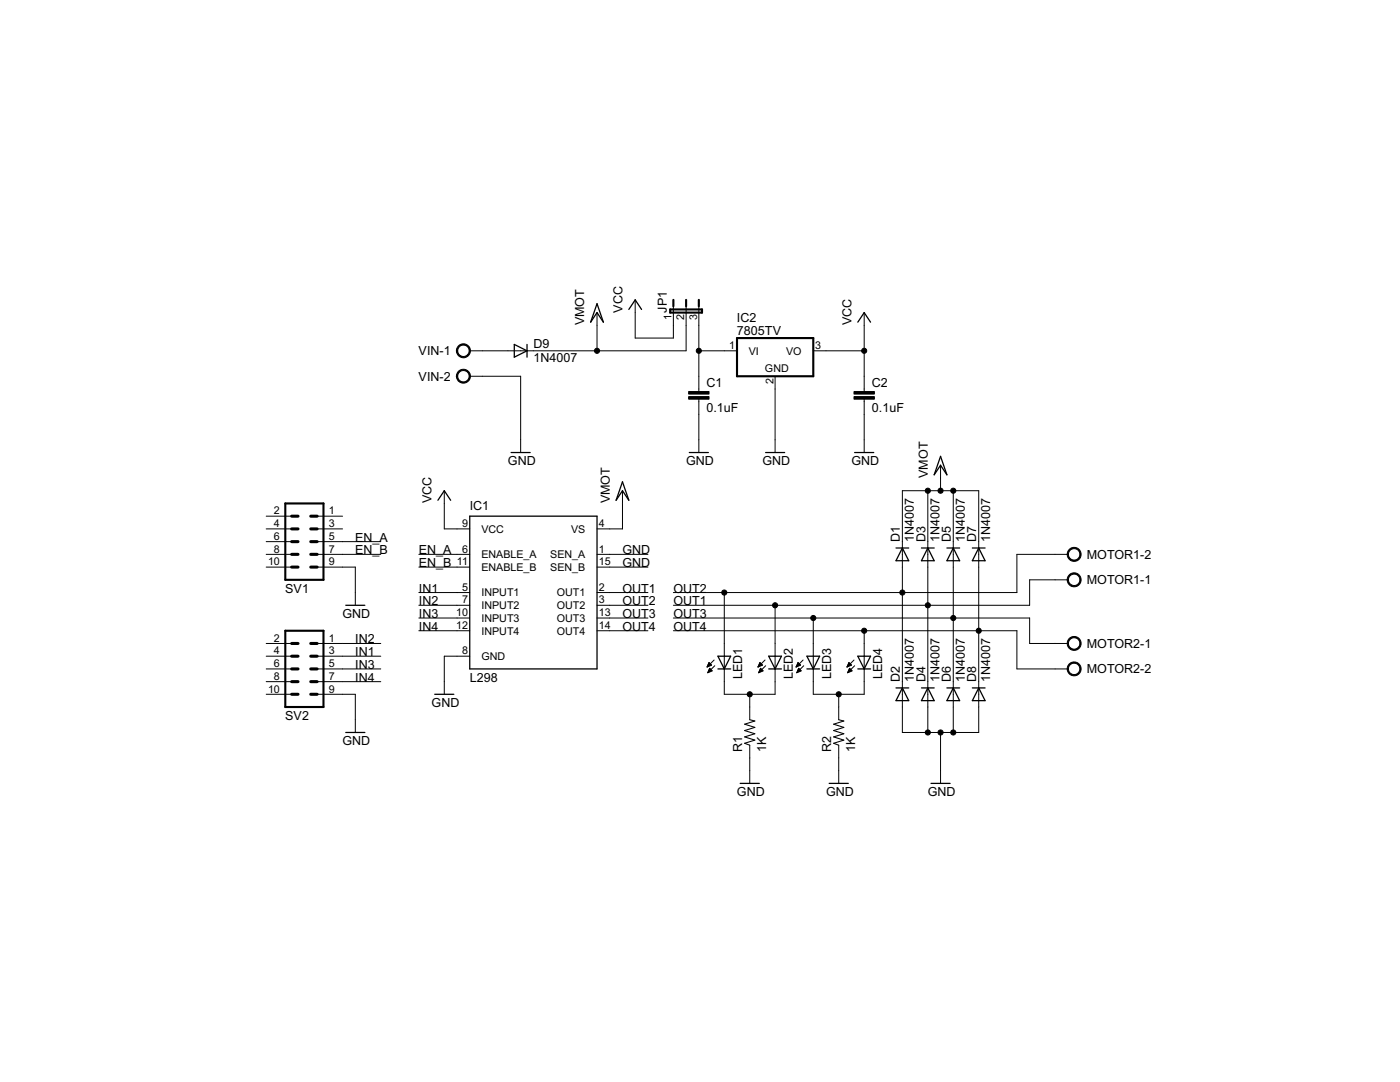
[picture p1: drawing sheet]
<svg xmlns="http://www.w3.org/2000/svg" width="279mm" height="216mm" viewBox="0 0 279 216" stroke-linecap="round" stroke-linejoin="round" font-family="sans-serif">
<g fill="none" stroke="#000" stroke-width=".25">
<path d="M102.6 68.7l2.6 1.3-2.6 1.3zM105.2 68.7v2.6M119.1 60.6l1.3 3.7-1.3-1.9-1.2 1.9zM125.5 61.7l1.3-1.9 1.2 1.9M171.2 64.3l1.3-1.9 1.2 1.9M87.4 99.8l1.3-1.9 1.2 1.9M102 90.3h3.8M124.2 96.1l1.3 3.7-1.3-1.9-1.2 1.9zM137.6 90.3h3.8M152.8 90.3h3.8M170.6 90.3h3.8M187.7 91.1l1.3 3.6-1.3-1.9-1.3 1.9z"/>
<path d="M93.7 103h25.4v30.5h-25.4zM178.8 109.3h2.6M180.1 109.3l1.3 2.6h-2.6zM183.9 109.3h2.5M185.2 109.3l1.2 2.6h-2.5zM189 109.3h2.5M190.2 109.3l1.3 2.6h-2.5zM194.1 109.3h2.5M195.3 109.3l1.3 2.6h-2.5zM69 120.8h3.8M86.8 138.5h3.8M143.3 133.5h2.5"/>
<path d="M143.3 130.9h2.5l-1.3 2.6zM153.4 133.5h2.6M153.4 130.9h2.6l-1.3 2.6zM161 133.5h2.6M161 130.9h2.6l-1.3 2.6zM171.2 133.5h2.5M171.2 130.9h2.5l-1.2 2.6zM178.8 137.3h2.6M180.1 137.3l1.3 2.5h-2.6zM183.9 137.3h2.5M185.2 137.3l1.2 2.5h-2.5zM189 137.3h2.5"/>
<path d="M190.2 137.3l1.3 2.5h-2.5zM194.1 137.3h2.5M195.3 137.3l1.3 2.5h-2.5zM69 146.2h3.8M147.7 156.3h3.8M165.5 156.3h3.8M185.8 156.3h3.8"/>
</g>
<g fill="none" stroke="#000" stroke-width=".2">
<path d="M126.8 59.8v7.7h7.6v-6.4M93.7 75.1h10.2v15.2M119.1 62.4v7.6M136.9 61.1v8.9h-43.2M139.5 70h7.6M139.5 61.1v17M139.5 79.7v10.6M154.7 75.1v15.2M162.3 70h10.2M172.5 62.4v15.7M172.5 79.7v10.6M88.7 97.9v7.6h5"/>
<path d="M124.2 97.9v7.6h-5.1M180.1 97.9h15.2v48.3h-15.2zM185.2 97.9v48.3M187.7 92.8v5.1M190.2 97.9v48.3M53.1 113.2h5.1M53.1 105.5h5.1M53.1 110.6h5.1M53.1 103h5.1M53.1 108.1h5.1M63.3 113.2h7.6v7.6M63.3 105.5h5.1"/>
<path d="M63.3 110.6h12.7M63.3 103h5.1M63.3 108.1h12.7M83.6 113.2h10.1M83.6 110.6h10.1M83.6 118.2h10.1M119.1 113.2h10.2M119.1 110.6h10.2M119.1 118.2h10.2M144.5 118.2v20.3h10.2v-17.7M213.1 115.7h-7.6v5.1h-71.1M213.1 110.6h-10.2v7.6h-68.5"/>
<path d="M53.1 130.9h5.1M53.1 128.4h5.1M53.1 133.5h5.1M53.1 136h5.1M53.1 138.5h5.1M63.3 130.9h12.7M63.3 128.4h12.7M63.3 133.5h12.7M63.3 136h12.7M63.3 138.5h7.6v7.7M83.6 125.9h10.1M83.6 123.3h10.1"/>
<path d="M83.6 120.8h10.1M93.7 130.9h-5v7.6M119.1 125.9h10.2M119.1 123.3h10.2M119.1 120.8h10.2M134.4 125.9h68.5v7.6h10.2M134.4 123.3h71.1v5.1h7.6M141.1 133.1h.1M141.2 132.9h.3M141.2 132.8h.5M141.3 132.7h.7M141.3 134.2h.1"/>
<path d="M141.3 132.6h.6M141.3 134h.4M141.4 132.5h.4M141.4 133.9h.6M141.4 132.3h.2M141.4 133.8h.7M141.5 132.2h.1M141.5 133.7h.4M141.5 132.2l-.4 .9M141.5 132.2l.5 .5M141.5 133.5h.3M141.6 133.4h.1"/>
<path d="M141.6 133.3l.5 .6-.9 .3zM142 132.7l-.9 .4M142.5 131.7l-1.4 1.4M142.6 132.8l-1.4 1.4M149.6 138.5v5.1M151.3 133.1h.1M151.3 132.9h.3M151.4 132.8h.5M151.4 132.7h.7M151.4 134.2h.2M151.5 132.6h.5M151.5 134h.4"/>
<path d="M151.5 132.5h.4M151.5 133.9h.6M151.6 133.8h.6M151.6 132.3h.2M151.6 132.2h.1M151.6 133.7h.5M151.7 132.2l-.4 .9M151.7 132.2l.5 .5-.9 .4M151.7 133.5h.3M151.7 133.4h.1M151.8 133.3l.5 .6-.9 .3zM152.7 131.7l-1.4 1.4"/>
<path d="M152.8 132.8l-1.4 1.4M158.9 133.1h.1M158.9 132.9h.3M159 132.8h.5M159 132.7h.8M159 134.2h.2M159.1 132.6h.5M159.1 134h.4M159.2 132.5h.3M159.2 133.9h.6M159.2 133.8h.6M159.2 132.3h.2"/>
<path d="M159.3 132.2h.1M159.3 133.7h.4M159.3 132.2l-.4 .9M159.3 132.2l.5 .5M159.3 133.5h.3M159.4 133.4h.1M159.4 133.3l.5 .6-.9 .3zM159.8 132.7l-.9 .4M160.3 131.7l-1.4 1.4M160.4 132.8l-1.4 1.4M162.3 123.3v15.2h10.2v-12.6M167.4 138.5v5.1"/>
<path d="M169.1 133.1h.1M169.1 132.9h.3M169.2 132.8h.5M169.2 132.7h.7M169.2 134.2h.2M169.2 134h.5M169.3 132.6h.5M169.3 132.5h.4M169.3 133.9h.6M169.4 132.3h.2M169.4 133.8h.6M169.4 132.2h.1"/>
<path d="M169.4 133.7h.5M169.4 132.2l-.4 .9M169.4 132.2l.5 .5M169.5 133.5h.3M169.5 133.4h.1M169.5 133.3l.6 .6-.9 .3zM169.9 132.7l-.9 .4M170.4 131.7l-1.4 1.4M170.6 132.8l-1.4 1.4M149.6 148.7v7.6M167.4 148.7v7.6M187.7 146.2v10.1"/>
</g>
<g fill="#000" stroke="#000" stroke-width=".2">
<path d="M91.5 69a1.4 1.4 0 0 1 2.2 .3 1.4 1.4 0 0 1-.8 2.1 1.4 1.4 0 0 1-1.8-1.4h.2a1.15 1.15 0 0 1 1.6-1.1 1.15 1.15 0 0 1 .3 1.9 1.15 1.15 0 0 1-1.8-.5l-.1-.3h-.2z" fill-rule="evenodd"/>
<path d="M91.5 74.1a1.4 1.4 0 0 1 2.2 .2 1.4 1.4 0 0 1-.8 2.1 1.4 1.4 0 0 1-1.8-1.3h.2a1.15 1.15 0 0 1 1.6-1.1 1.15 1.15 0 0 1 .3 1.9 1.15 1.15 0 0 1-1.8-.5l-.1-.3h-.2z" fill-rule="evenodd"/>
<path d="M213.4 114.7a1.39 1.39 0 0 1 2.2 .3 1.39 1.39 0 0 1-.9 2 1.39 1.39 0 0 1-1.7-1.3h.2a1.14 1.14 0 0 1 1.7-1 1.14 1.14 0 0 1 .2 2 1.14 1.14 0 0 1-1.8-.7l-.1-.3h-.2z" fill-rule="evenodd"/>
<path d="M213.4 109.7a1.39 1.39 0 0 1 2.2 .2 1.39 1.39 0 0 1-.9 2.1 1.39 1.39 0 0 1-1.7-1.4h.2a1.14 1.14 0 0 1 1.7-.9 1.14 1.14 0 0 1 .2 1.9 1.14 1.14 0 0 1-1.8-.7l-.1-.3h-.2z" fill-rule="evenodd"/>
<path d="M213.4 127.4a1.4 1.4 0 0 1 2.2 .3 1.4 1.4 0 0 1-.8 2 1.4 1.4 0 0 1-1.8-1.3h.2a1.14 1.14 0 0 1 1.7-1 1.14 1.14 0 0 1 .2 2 1.14 1.14 0 0 1-1.8-.7l-.1-.3h-.2z" fill-rule="evenodd"/>
<path d="M213.4 132.5a1.4 1.4 0 0 1 2.2 .2 1.4 1.4 0 0 1-.8 2.1 1.4 1.4 0 0 1-1.8-1.3h.2a1.14 1.14 0 0 1 1.7-1 1.14 1.14 0 0 1 .2 1.9 1.14 1.14 0 0 1-1.8-.6l-.1-.3h-.2z" fill-rule="evenodd"/>
<circle cx="119.1" cy="70" r=".51"/>
<circle cx="139.5" cy="70" r=".51"/>
<circle cx="172.5" cy="70" r=".51"/>
<circle cx="185.2" cy="97.9" r=".51"/>
<circle cx="187.7" cy="97.9" r=".51"/>
<circle cx="190.2" cy="97.9" r=".51"/>
<circle cx="144.5" cy="118.2" r=".51"/>
<circle cx="180.1" cy="118.2" r=".51"/>
<circle cx="149.6" cy="138.5" r=".51"/>
<circle cx="154.7" cy="120.8" r=".51"/>
<circle cx="162.3" cy="123.3" r=".51"/>
<circle cx="167.4" cy="138.5" r=".51"/>
<circle cx="172.5" cy="125.9" r=".51"/>
<circle cx="185.2" cy="120.8" r=".51"/>
<circle cx="190.2" cy="123.3" r=".51"/>
<circle cx="195.3" cy="125.9" r=".51"/>
<circle cx="185.2" cy="146.2" r=".51"/>
<circle cx="187.7" cy="146.2" r=".51"/>
<circle cx="190.2" cy="146.2" r=".51"/>
</g>
<path d="M149.6 143.6l1 .3-2 .6 2 .6-2 .7 2 .6-2 .6 2 .7-2 .6 1 .4M167.4 143.6l1 .3-2 .6 2 .6-2 .7 2 .6-2 .6 2 .7-2 .6 1 .4" fill="none" stroke="#000" stroke-width=".21"/>
<path d="M134.4 59.8v1.3M136.9 59.8v1.3M139.5 59.8v1.3M133.8 61.7h6.3v.7h-6.3zM147.1 67.5h15.2v7.6h-15.2zM56.9 100.5h7.7v15.2h-7.7zM56.9 125.9h7.7v15.2h-7.7z" fill="none" stroke="#000" stroke-width=".42"/>
<g fill="none" stroke="#000" stroke-width=".61">
<path d="M58.2 113.2h1.3M58.2 110.6h1.3M58.2 108.1h1.3M58.2 105.5h1.3M58.2 103h1.3M62 113.2h1.3M62 110.6h1.3M62 108.1h1.3M62 105.5h1.3M62 103h1.3M58.2 138.5h1.3M58.2 136h1.3"/>
<path d="M58.2 133.5h1.3M58.2 130.9h1.3M58.2 128.4h1.3M62 138.5h1.3M62 136h1.3M62 133.5h1.3M62 130.9h1.3M62 128.4h1.3"/>
</g>
<path d="M137.4 78.1h4.1v.5h-4.1zM137.4 79.1h4.1v.6h-4.1zM170.4 78.1h4.1v.5h-4.1zM170.4 79.1h4.1v.6h-4.1z" fill="#000" stroke="#000" stroke-width=".2"/>
<g font-size="2.8">
<text x="116.6" y="64.9" transform="rotate(-90 116.6 64.9)">VMOT</text>
<text x="124.2" y="62.4" transform="rotate(-90 124.2 62.4)">VCC</text>
<text x="133.1" y="62.4" transform="rotate(-90 133.1 62.4)">JP1</text>
<text x="147.1" y="64.3">IC2</text>
<text x="169.9" y="64.9" transform="rotate(-90 169.9 64.9)">VCC</text>
<text x="83.6" y="70.9">VIN-1</text>
<text x="106.5" y="69.5">D9</text>
<text x="147.1" y="66.8">7805TV</text>
<text x="83.6" y="76">VIN-2</text>
<text x="106.5" y="72.3">1N4007</text>
<text x="141" y="77.2">C1</text>
<text x="174" y="77.2">C2</text>
<text x="141" y="82.3">0.1uF</text>
<text x="174" y="82.3">0.1uF</text>
<text x="101.4" y="92.8">GND</text>
<text x="136.9" y="92.8">GND</text>
<text x="152.2" y="92.8">GND</text>
<text x="169.9" y="92.8">GND</text>
<text x="185.2" y="95.4" transform="rotate(-90 185.2 95.4)">VMOT</text>
<text x="86.1" y="100.5" transform="rotate(-90 86.1 100.5)">VCC</text>
<text x="93.8" y="101.7">IC1</text>
<text x="121.7" y="100.5" transform="rotate(-90 121.7 100.5)">VMOT</text>
<text x="70.9" y="108.1">EN_A</text>
<text x="70.9" y="110.6">EN_B</text>
<text x="83.6" y="110.6">EN_A</text>
<text x="83.6" y="113.2">EN_B</text>
<text x="124.2" y="110.6">GND</text>
<text x="124.2" y="113.2">GND</text>
<text x="179.6" y="108.1" transform="rotate(-90 179.6 108.1)">D1</text>
<text x="182.4" y="108.1" transform="rotate(-90 182.4 108.1)">1N4007</text>
<text x="184.7" y="108.1" transform="rotate(-90 184.7 108.1)">D3</text>
<text x="187.5" y="108.1" transform="rotate(-90 187.5 108.1)">1N4007</text>
<text x="189.8" y="108.1" transform="rotate(-90 189.8 108.1)">D5</text>
<text x="192.6" y="108.1" transform="rotate(-90 192.6 108.1)">1N4007</text>
<text x="194.8" y="108.1" transform="rotate(-90 194.8 108.1)">D7</text>
<text x="197.6" y="108.1" transform="rotate(-90 197.6 108.1)">1N4007</text>
<text x="216.9" y="111.5">MOTOR1-2</text>
<text x="56.9" y="118.2">SV1</text>
<text x="83.6" y="118.2">IN1</text>
<text x="124.2" y="118.2">OUT1</text>
<text x="134.4" y="118.2">OUT2</text>
<text x="216.9" y="116.6">MOTOR1-1</text>
<text x="68.4" y="123.3">GND</text>
<text x="83.6" y="120.8">IN2</text>
<text x="83.6" y="123.3">IN3</text>
<text x="83.6" y="125.9">IN4</text>
<text x="124.2" y="120.8">OUT2</text>
<text x="124.2" y="123.3">OUT3</text>
<text x="124.2" y="125.9">OUT4</text>
<text x="134.4" y="120.8">OUT1</text>
<text x="134.4" y="123.3">OUT3</text>
<text x="134.4" y="125.9">OUT4</text>
<text x="70.9" y="130.9">IN1</text>
<text x="70.9" y="128.4">IN2</text>
<text x="216.9" y="129.3">MOTOR2-1</text>
<text x="70.9" y="133.5">IN3</text>
<text x="70.9" y="136">IN4</text>
<text x="93.8" y="136">L298</text>
<text x="148.1" y="135.5" transform="rotate(-90 148.1 135.5)">LED1</text>
<text x="158.3" y="135.5" transform="rotate(-90 158.3 135.5)">LED2</text>
<text x="165.9" y="135.5" transform="rotate(-90 165.9 135.5)">LED3</text>
<text x="176" y="135.5" transform="rotate(-90 176 135.5)">LED4</text>
<text x="179.6" y="136" transform="rotate(-90 179.6 136)">D2</text>
<text x="182.4" y="136" transform="rotate(-90 182.4 136)">1N4007</text>
<text x="184.7" y="136" transform="rotate(-90 184.7 136)">D4</text>
<text x="187.5" y="136" transform="rotate(-90 187.5 136)">1N4007</text>
<text x="189.8" y="136" transform="rotate(-90 189.8 136)">D6</text>
<text x="192.6" y="136" transform="rotate(-90 192.6 136)">1N4007</text>
<text x="194.8" y="136" transform="rotate(-90 194.8 136)">D8</text>
<text x="197.6" y="136" transform="rotate(-90 197.6 136)">1N4007</text>
<text x="216.9" y="134.4">MOTOR2-2</text>
<text x="56.9" y="143.6">SV2</text>
<text x="86.1" y="141.1">GND</text>
<text x="68.4" y="148.7">GND</text>
<text x="148.1" y="150" transform="rotate(-90 148.1 150)">R1</text>
<text x="152.9" y="150" transform="rotate(-90 152.9 150)">1K</text>
<text x="165.9" y="150" transform="rotate(-90 165.9 150)">R2</text>
<text x="170.7" y="150" transform="rotate(-90 170.7 150)">1K</text>
<text x="147.1" y="158.9">GND</text>
<text x="164.9" y="158.9">GND</text>
<text x="185.2" y="158.9">GND</text>
</g>
<g font-size="2.4">
<text x="134" y="63.9" transform="rotate(-90 134 63.9)">1</text>
<text x="136.6" y="63.9" transform="rotate(-90 136.6 63.9)">2</text>
<text x="139.1" y="63.9" transform="rotate(-90 139.1 63.9)">3</text>
<text x="145.5" y="69.6">1</text>
<text x="149.4" y="70.8">VI</text>
<text x="156.9" y="70.8">VO</text>
<text x="162.7" y="69.6">3</text>
<text x="152.7" y="74.3">GND</text>
<text x="154.3" y="76.6" transform="rotate(-90 154.3 76.6)">2</text>
<text x="54.7" y="102.6">2</text>
<text x="54.7" y="105.2">4</text>
<text x="54.7" y="107.7">6</text>
<text x="65.6" y="102.6">1</text>
<text x="65.6" y="105.2">3</text>
<text x="65.6" y="107.7">5</text>
<text x="92.2" y="105.2">9</text>
<text x="96.1" y="106.3">VCC</text>
<text x="114" y="106.3">VS</text>
<text x="119.5" y="105.2">4</text>
<text x="53.5" y="112.8">10</text>
<text x="54.7" y="110.3">8</text>
<text x="65.6" y="110.3">7</text>
<text x="65.6" y="112.8">9</text>
<text x="91.2" y="112.8">11</text>
<text x="92.2" y="110.3">6</text>
<text x="96.1" y="113.9">ENABLE_B</text>
<text x="96.1" y="111.4">ENABLE_A</text>
<text x="109.8" y="113.9">SEN_B</text>
<text x="109.8" y="111.4">SEN_A</text>
<text x="119.5" y="112.8">15</text>
<text x="119.5" y="110.3">1</text>
<text x="92.2" y="117.9">5</text>
<text x="96.1" y="119">INPUT1</text>
<text x="111.1" y="119">OUT1</text>
<text x="119.5" y="117.9">2</text>
<text x="91" y="125.5">12</text>
<text x="91" y="123">10</text>
<text x="92.2" y="120.4">7</text>
<text x="96.1" y="124.1">INPUT3</text>
<text x="96.1" y="121.5">INPUT2</text>
<text x="111.1" y="124.1">OUT3</text>
<text x="111.1" y="121.5">OUT2</text>
<text x="119.5" y="125.5">14</text>
<text x="119.5" y="123">13</text>
<text x="119.5" y="120.4">3</text>
<text x="54.7" y="128">2</text>
<text x="54.7" y="130.6">4</text>
<text x="65.6" y="128">1</text>
<text x="65.6" y="130.6">3</text>
<text x="92.2" y="130.6">8</text>
<text x="96.1" y="126.6">INPUT4</text>
<text x="96.1" y="131.7">GND</text>
<text x="111.1" y="126.6">OUT4</text>
<text x="54.7" y="133.1">6</text>
<text x="54.7" y="135.7">8</text>
<text x="65.6" y="133.1">5</text>
<text x="65.6" y="135.7">7</text>
<text x="53.5" y="138.2">10</text>
<text x="65.6" y="138.2">9</text>
</g>
</svg>
